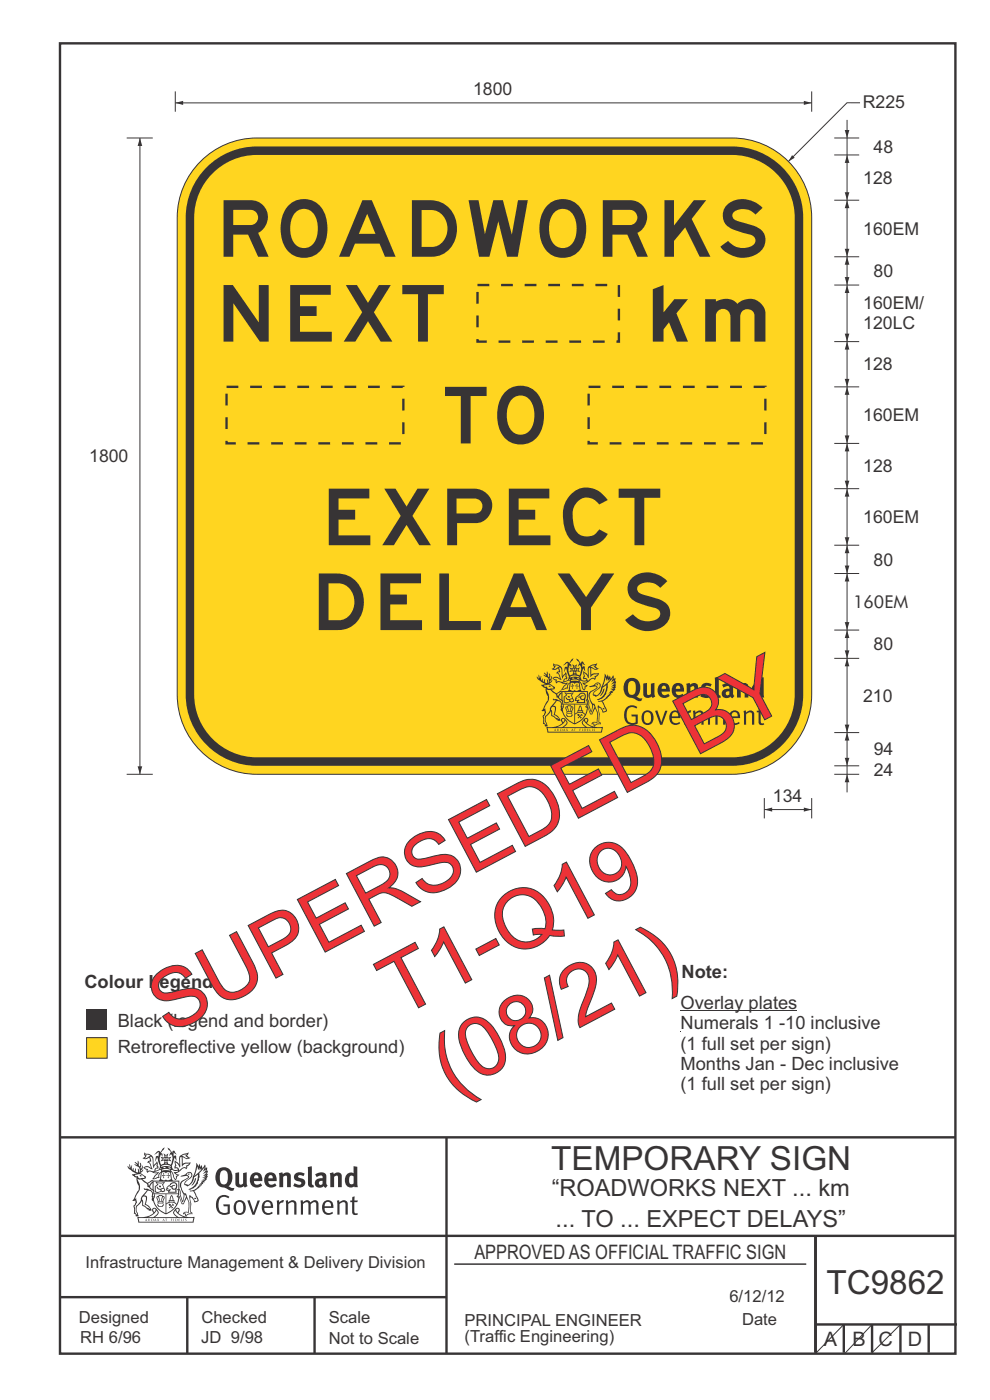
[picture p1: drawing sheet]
<svg xmlns="http://www.w3.org/2000/svg" width="210mm" height="297mm" viewBox="0 0 210 297" stroke-linecap="round" stroke-linejoin="round" font-family="sans-serif">
<g fill="none" stroke="#373435" stroke-width=".51">
<path d="M12.7 9.2h190v278h-190zM12.7 241.3h190M94.7 241.4v45.8M12.7 275.2h82M12.7 262.2h190.1M39.7 275.2v12M66.7 275.2v12M173 262.2v24.8M173 281h30M179 281v6M185 281v6M191 281v6"/>
<path d="M197 281v6"/>
</g>
<path d="M96.4 268.2h74.6" fill="none" stroke="#373435" stroke-width=".21"/>
<g fill="#373435">
<path d="M47 248.5a2.55 2.55 0 0 0 0 2.7l.3 .1a.81 .81 0 0 0 1-.9v-.6a1.04 1.04 0 0 0-1.1-1.5zM46.3 248.1a1.82 1.82 0 0 1 2.1-.2 1.82 1.82 0 0 1 .9 1.9 2.29 2.29 0 0 1-.8 1.9l.7 .3h.5l-.2 .6a2.87 2.87 0 0 1-2-.7 2.12 2.12 0 0 1-1.6-3.1z" fill-rule="evenodd"/>
<path d="M49.9 248.9l.8-.2v2a.46 .46 0 0 0 .3 .6 .46 .46 0 0 0 .6-.3v-2.1l.7-.2v2.4l.2 .5-.5 .4-.3-.3a1.02 1.02 0 0 1-1.2 .2 1.02 1.02 0 0 1-.6-1.1z" fill-rule="evenodd"/>
<path d="M54 249.5l-.1 .5h.9a.49 .49 0 0 0-.2-.6 .49 .49 0 0 0-.6 .1zM53.4 249.1a1.34 1.34 0 0 1 1.6-.2 1.34 1.34 0 0 1 .7 1.5v.2h-1.8a.77 .77 0 0 0 .5 .8 .77 .77 0 0 0 .9-.4l.3 .5a1.59 1.59 0 0 1-2 .2 1.59 1.59 0 0 1-.5-2z" fill-rule="evenodd"/>
<path d="M57.1 249.5l-.2 .5h1a.49 .49 0 0 0-.2-.6 .49 .49 0 0 0-.6 .1zM56.4 249.1a1.34 1.34 0 0 1 1.6-.2 1.34 1.34 0 0 1 .7 1.5v.2h-1.8a.77 .77 0 0 0 .5 .8 .77 .77 0 0 0 .9-.4l.4 .5a1.59 1.59 0 0 1-2.1 .2 1.59 1.59 0 0 1-.5-2z" fill-rule="evenodd"/>
<path d="M59.2 248.9l.7-.2 .1 .4a.95 .95 0 0 1 1-.3 .95 .95 0 0 1 .7 .8v2.3h-.8v-2.3a.46 .46 0 0 0-.8 .1v2.2h-.8z" fill-rule="evenodd"/>
<path d="M62.6 249.1a1.75 1.75 0 0 1 2-.1l-.2 .5-.6-.2a.43 .43 0 0 0-.6 .3l.4 .3a1.04 1.04 0 0 1 1.2 1.1 1.04 1.04 0 0 1-1.4 1l-1.2-.4 .3-.6 1 .4 .4-.4a.88 .88 0 0 0-1-.5l-.4-.2-.1-.4z" fill-rule="evenodd"/>
<path d="M65.3 247.6l.8-.2 .1 3.8 .3 .2 .1 .5a.88 .88 0 0 1-1-.1 .88 .88 0 0 1-.3-1z" fill-rule="evenodd"/>
<path d="M67.8 250.6a.43 .43 0 0 0-.1 .7 .43 .43 0 0 0 .7-.1v-.7zM66.8 249.2a1.7 1.7 0 0 1 2.4 .1v1.8l.3 .4-.4 .5-.5-.3a1.03 1.03 0 0 1-1.7-.2 1.03 1.03 0 0 1 .8-1.5h.7v-.4a.8 .8 0 0 0-1.2 .1z" fill-rule="evenodd"/>
<path d="M70 248.9l.7-.2 .1 .4a.95 .95 0 0 1 1-.3 .95 .95 0 0 1 .7 .8v2.3h-.8v-2.3a.46 .46 0 0 0-.8 .1v2.2h-.8z" fill-rule="evenodd"/>
<path d="M74.3 249.5a1.48 1.48 0 0 0 0 1.7h.5l.2-.1v-1.5l-.3-.2zM75 247.4l.8 .1 .1 4.4h-.7l-.1-.2a1.26 1.26 0 0 1-1.4 0 1.26 1.26 0 0 1-.5-1.3 1.29 1.29 0 0 1 .4-1.3 1.29 1.29 0 0 1 1.4-.2z" fill-rule="evenodd"/>
<path d="M46.4 253.9a1.72 1.72 0 0 1 2.3 0l-.3 .3a1.24 1.24 0 0 0-1.4-.2 1.24 1.24 0 0 0-.6 1.4 1.49 1.49 0 0 0 1.2 2l.7-.2v-1.3h-.8l-.1-.4h1.4v1.9a1.93 1.93 0 0 1-2.3 0 1.93 1.93 0 0 1-.7-2.2l.2-.7z" fill-rule="evenodd"/>
<path d="M50.4 255.1a1.65 1.65 0 0 0 .2 2.2 .99 .99 0 0 0 1-1.4 .78 .78 0 0 0-.4-.8 .78 .78 0 0 0-.8 0zM50 254.9a1.33 1.33 0 0 1 1.6-.1 1.33 1.33 0 0 1 .5 1.4 1.31 1.31 0 0 1-1.3 1.6 1.31 1.31 0 0 1-1.2-1.6v-.6z" fill-rule="evenodd"/>
<path d="M52.5 254.7l.5-.1 .8 2.6 .8-2.5h.5l-1.1 3h-.5z" fill-rule="evenodd"/>
<path d="M56.3 255.2l-.2 .7h1.3a.7 .7 0 0 0-.3-.8 .7 .7 0 0 0-.8 .1zM55.9 255a1.22 1.22 0 0 1 1.5-.2 1.22 1.22 0 0 1 .5 1.5h-1.8a.93 .93 0 0 0 .5 1 .93 .93 0 0 0 1.1-.2l.2 .3a1.43 1.43 0 0 1-1.8 .1 1.43 1.43 0 0 1-.6-1.7z" fill-rule="evenodd"/>
<path d="M58.7 254.7l.4-.1 .1 .5 .4-.4 .6-.1-.1 .6a.66 .66 0 0 0-.9 .6v1.9h-.4z" fill-rule="evenodd"/>
<path d="M60.6 254.8l.4-.2 .1 .5a.94 .94 0 0 1 1-.5 .94 .94 0 0 1 .8 .8v2.3h-.5l-.1-2.5a.81 .81 0 0 0-1.2 .3v2.2h-.4z" fill-rule="evenodd"/>
<path d="M63.7 254.7l.5-.1 .1 .5 .4-.3a.78 .78 0 0 1 1.2 .3 .9 .9 0 0 1 .9-.5 .9 .9 0 0 1 .8 .8v2.3h-.5l-.1-2.5a.67 .67 0 0 0-1.1 .3v2.2h-.5v-2.4l-.4-.2-.7 .4v2.2h-.5z" fill-rule="evenodd"/>
<path d="M69.1 255.2l-.2 .7h1.3a.7 .7 0 0 0-.3-.8 .7 .7 0 0 0-.8 .1zM68.7 255a1.22 1.22 0 0 1 1.5-.2 1.22 1.22 0 0 1 .5 1.5h-1.8a.93 .93 0 0 0 .4 1 .93 .93 0 0 0 1.2-.2l.2 .3a1.44 1.44 0 0 1-1.8 .1 1.44 1.44 0 0 1-.6-1.7z" fill-rule="evenodd"/>
<path d="M71.5 254.8l.4-.2 .1 .5a.94 .94 0 0 1 1-.5 .94 .94 0 0 1 .8 .8v2.3h-.5l-.1-2.5a.81 .81 0 0 0-1.2 .3v2.2h-.4z" fill-rule="evenodd"/>
<path d="M74.7 253.9l.5-.1v.9h.7l-.1 .4h-.6v2.1l.1 .2h.5l.1 .3a.75 .75 0 0 1-1.2-.6v-2h-.4v-.4h.4z" fill-rule="evenodd"/>
<path d="M30.8 244.9l1.1 .3-.9 .5h-.4l.6-.5zM31.8 245.5l.2-.1a2.44 2.44 0 0 1 .5 1.9l.1 .5 .6-1-.1 .6 .3 .3a.57 .57 0 0 0-.6 .8l-1-.2-.5 .2 .2-.5-.8-.3 .7-.1 .9 .5 .1-.1-.6-1.3-.2-.1 .5-.1zM30.7 244.4l-.1 .5 .2 .4-.6 .4a1.04 1.04 0 0 0 1.4-.1l.2 .6-.3 .1-.2 .4a.94 .94 0 0 1 .8 1.1l-.2-.1a1.16 1.16 0 0 0-1.5-.1l.3 .4 .4 .2 .1 .5 .2 .1 .1-.2a.94 .94 0 0 1 1.1 .3h.8l-1.2 1.2a1.13 1.13 0 0 0 1.2-.2l.4-.1v-.4l.4-.7a.83 .83 0 0 0-.6 1h-.3l-.7 .3 1.1-1.4-.5 .2-.5-.1 1.3-.5-.1-.2-.9 .4v-.3l.2-.2 .3 .1 .1-.3-.2-.4 .1-.6-.2-.3-.7 .9v-.7a1.42 1.42 0 0 0-1.6-1.8z" fill-rule="evenodd"/>
<path d="M38.5 245.3l.5-.3 .7-.1-.6 .3 .8 .5h-.3zM38.3 245.5h.2l.1 2a1.69 1.69 0 0 1 1.6-.7l-.8 .5 .1 .5a1.1 1.1 0 0 0-1.5 .6l-.1-.5-.2-.2h-.5l.3-.4-.3-.7a1.42 1.42 0 0 1 .9 1.1l.2-.1zM37.1 246.2l.1 1-.2 .3 .1 .5 .5-.1 .2 .2a.96 .96 0 0 1-1.2-.1l-.1 .1a1.06 1.06 0 0 0 1.3 .2v.1a.72 .72 0 0 1-.9 .2l.2 .5 .6 .2-.4 .2-.1 .7-.2-.4-.4-1.1-.4-.4 .4 .9a1.54 1.54 0 0 0 .7 1.2l.2-.3a.58 .58 0 0 1 .4-.7l.2-.2h-.3l-.5-.3 .9-.5a.93 .93 0 0 1 1.2-.5v.2l.2-.2 .1-.5a.99 .99 0 0 0 .7-.8l-1.3 .1-.3 .2-.1-1.4 .9 .4 .9-.3h-.4l-.5-.4 .4-.7-.6 .2a1.46 1.46 0 0 0-1.4 2.1l.1 .4-.3-.4z" fill-rule="evenodd"/>
<path d="M35.6 248.9l.2 .1-.1 .3 .4 .1-.4 .1v.5l-.1-.6h-.3l.3-.1z" fill-rule="evenodd"/>
<path d="M34.6 248.9l.2 .1v.3l.3 .1h-.3l-.1 .6v-.5l-.4-.1 .4-.1z" fill-rule="evenodd"/>
<path d="M34.3 248.8a.57 .57 0 0 1 .9 .2 .57 .57 0 0 1 .9-.2l.2 1.4h-.2a.57 .57 0 0 1-.9 0 .69 .69 0 0 1-1.1 0zM34.2 248.1l-.3 2.1-.1 .4h2.9l-.2-.4-.3-2.1h-.2v.3l-.8-.2-.8 .2v-.3z" fill-rule="evenodd"/>
<path d="M34.2 252.4a.3 .3 0 0 0 .6 0 .3 .3 0 0 0-.6 0zM33.3 251l.3 .3-.3 .3a.79 .79 0 0 0 0 1.3l.8-.2-.1-.3a.55 .55 0 0 1-.7-.6h.1l.2 .3 .3 .1 .8-.2-.4-.7 .4-.3-.7 .1zM33 250.7l1.1 .2 .9-.2-.4 .7 .4 1.1a.56 .56 0 0 1-.8 .3l-.2 .1a.73 .73 0 0 1-.9 .1 .73 .73 0 0 1-.3-.9v-.4l.6-.4z" fill-rule="evenodd"/>
<path d="M35.6 251.9l.7-.5a.58 .58 0 0 1 1-.1 .58 .58 0 0 1-.4 .9l-.3-.3a.43 .43 0 0 1 .6-.3v-.1a.57 .57 0 0 0-.8 .2l-.2-.1-.3 .1 .5 .2a.55 .55 0 0 0 .8 .4v.5h-1.3l.4-.3-.2-.2-.6 .1 .2-.2-.2-.1zM35.4 251.8l-.1 .2a.39 .39 0 0 0 .2 .6h.3l-.2 .4h1.9l-.1-.7a.86 .86 0 0 0-.1-1.4 .86 .86 0 0 0-1.3 .4z" fill-rule="evenodd"/>
<path d="M36 254.8h.8v.2h-.8zM36.4 253.8l.2 .8h-.4zM36.4 253.5l-.3 .5-.1 .6h-.2v.4l-.7 .4 .2 .2a1.48 1.48 0 0 1 2.1 .1l.2-.1-.6-.5v-.5h-.2l-.1-.6z" fill-rule="evenodd"/>
<path d="M35.8 255.4l.4 .1 .1 .3 .3-.2-.2-.2a.38 .38 0 0 1 .5 .5l-.2-.2-.3 .3 .4 .2-.4 .2-.1-.4-.4 .4-.1-.2 .4-.3-.1-.1-.2 .1z" fill-rule="evenodd"/>
<path d="M34.5 254h.2v.2l-.2 .6h-.2zM33.6 255.3h.9v.2a.55 .55 0 0 1-.8 .4v-.2l-.2-.1zM33.4 254h.2l.2 .8h-.2zM33.6 255h.8l.1 .1-.8 .1zM33.8 253.7h.5l-.2 1.1h-.1zM33.3 253.8l-.1 .3 .3 1.1a.48 .48 0 0 0-.1 .6 .48 .48 0 0 0 .5 .3l.5-.1a.49 .49 0 0 0 .2-.8l.3-1.1-.1-.3a1.42 1.42 0 0 0-1.5 0z" fill-rule="evenodd"/>
<path d="M33.7 251.5l.4 .1 .1 .3h-.3z" fill-rule="evenodd"/>
<path d="M41.3 250.1l.3-.2-.2 .9-.6 .7h-.2l.5-.7z" fill-rule="evenodd"/>
<path d="M39.7 249l.3-.2 .5 .2a.88 .88 0 0 1-.6 1.1 1.22 1.22 0 0 0-.8 1.3l.5 .2a.72 .72 0 0 0 .9-.4l.5-.8 .2-.6 .8-.6v.3a2.85 2.85 0 0 1-2 2.8l.1 .1a2.13 2.13 0 0 0 1.9-1.5v-.2a2.01 2.01 0 0 0 .3-1.8l1.1-1.3-.4 1 .7-.5-.7 1 .8-.4-.8 .8 .7-.1-.9 .5 .8-.1-.8 .4h.8l-.9 .3 .3 .2h-.4l.2 .3h-.3l.1 .3h-.4l.2 .3h-.2a2.16 2.16 0 0 1-2 1l.1 .2h.4a.76 .76 0 0 1 .7 .7l.5 1.2-.6 .2a1.45 1.45 0 0 0-1.1-1.3l.2 1.8-.1 1.8 .4 .3a1.07 1.07 0 0 0-1.2 .4v-.3l-.5-.2a.87 .87 0 0 1 1.1-.1v-.7a4.4 4.4 0 0 0-.6-3.1v-.3h-.3a2.16 2.16 0 0 1-.7-2.2l.3-.3 1.2-.8a.55 .55 0 0 0-.4-.8zM37.8 252.4a.76 .76 0 0 1 .3 1.1l.6 1.6 .4-1.7 .2 .1a.61 .61 0 0 1-.1 .9l-.3 .9h-.2l-.7-1.6-.3 .1a1.18 1.18 0 0 0 .1-1.4zM41.8 247.5l.2 .8 .3-.6v.6l.4-.5a1.9 1.9 0 0 1-1.1 1.4l-.4 .3zM38.3 249.6l1.3-.1 .2 .1v.3l-.5 .3a1.26 1.26 0 0 0-.9 1.9l.2 .6a1.84 1.84 0 0 1 .1 2.1l-.4-1.3a.96 .96 0 0 0-.4-1.3l-.4 .3a.78 .78 0 0 1 0 1.2l.1 .3h.4l.4 1.1a.38 .38 0 0 0 .2 .4 .38 .38 0 0 0 .4-.1l.6-1.2a2.94 2.94 0 0 1 .4 2.5l-.1 .5-.8-.1-.3 .4v.2l.4-.1 .1 .4 .2 .1a1.02 1.02 0 0 1 1.3-.5v-.4l-.3-.1 .1-1.8-.3-1.3 .1 .1a1.14 1.14 0 0 1 .8 .9 .63 .63 0 0 0 .8-.2 .63 .63 0 0 0-.1-.9l-.7-1.2 .9-.6 .2-.3 .3-.1-.1-.2h.4l-.1-.3h.3l-.1-.3 .5-.1-.2-.2 .6-.4v-.2h-.2l.4-.5-.3 .1 .3-.6-.4 .1 .4-.5v-.3l-.3 .2 .2-.6-.1-.3-.4 .3v-.8l-.6 .8-.2-.7-.2 .4-.3-.7-.1 .6-.5-.8-.1 1.4-.6 1.9a1.81 1.81 0 0 1-1 1.4l-.6-.2a1.75 1.75 0 0 1 1.1-1.2 .75 .75 0 0 0 .1-1.3 .75 .75 0 0 0-1.1 .5z" fill-rule="evenodd"/>
<path d="M41.2 254.1h.3l.2 .3h-.4z" fill-rule="evenodd"/>
<path d="M29.4 258.4h11.6l-.1 .8h-11.4zM31.4 258.2l.4-.1a2.48 2.48 0 0 0 1.4-1.3l.3 .5-.5 .6-.5 .3zM32.5 256.6l.3-.2 .2 .2-.3 .6zM37.2 256.8a2.65 2.65 0 0 0 1.8 1.4h-1.1l-.5-.3-.5-.6zM37.4 256.6l.2-.2 .3 .2-.3 .6zM29.2 258.2l.1 1.2h11.8l.2-1.1-.2-.1a4.1 4.1 0 0 1-3.3-.9l.3-.4-.1-.5a1.06 1.06 0 0 0-1.3 .9l.2 .4 .6 .5h-4.7l.3-.1a.84 .84 0 0 0 .6-.7 .84 .84 0 0 0-.5-.9l-.3-.2-.5 .1-.1 .5 .3 .4a4.2 4.2 0 0 1-3.4 .9z" fill-rule="evenodd"/>
<path d="M31 258.7l.1 .2h-.2zM31 258.6l-.3 .5 .4-.1 .2 .1z" fill-rule="evenodd"/>
<path d="M31.4 258.6h.2v.4a.25 .25 0 0 0 .2-.1 .25 .25 0 0 0-.1-.3h.1a.29 .29 0 0 1 0 .4 .29 .29 0 0 1-.4 0 .29 .29 0 0 1 0-.4z" fill-rule="evenodd"/>
<path d="M32.2 258.6a.22 .22 0 0 1 .3 .2 .22 .22 0 0 1-.3 .2zM32 258.6l.1 .5a.33 .33 0 0 0 .4-.1 .33 .33 0 0 0 0-.4 .33 .33 0 0 0-.5 0z" fill-rule="evenodd"/>
<path d="M32.9 258.7l.1 .2h-.2zM32.9 258.6l-.2 .5 .3-.1 .2 .1z" fill-rule="evenodd"/>
<path d="M33.3 258.6h.2l.1 .2 .2-.2-.2 .2 .2 .3-.3-.2v.2h-.2l.2-.3z" fill-rule="evenodd"/>
<path d="M34.7 258.7l.1 .2h-.2zM34.7 258.6l-.3 .5 .4-.1 .2 .1z" fill-rule="evenodd"/>
<path d="M35 258.6h.5h-.2v.5h-.2l.1-.5z" fill-rule="evenodd"/>
<path d="M36.2 258.6h.3h-.1v.2h.1h-.1v.3h-.2z" fill-rule="evenodd"/>
<path d="M36.7 258.6h.2v.5h-.2z" fill-rule="evenodd"/>
<path d="M37.3 258.6a.22 .22 0 0 1 .3 .2 .22 .22 0 0 1-.3 .2zM37.1 258.6v.5a.33 .33 0 0 0 .5-.1 .33 .33 0 0 0 0-.4 .33 .33 0 0 0-.5 0z" fill-rule="evenodd"/>
<path d="M37.8 258.6h.4h-.2v.2h.1h-.1v.2l.2 .1h-.4z" fill-rule="evenodd"/>
<path d="M38.4 258.6h.2l-.1 .4 .2 .1h-.3z" fill-rule="evenodd"/>
<path d="M38.9 258.6h.2v.5h-.2z" fill-rule="evenodd"/>
<path d="M39.3 258.6h.2l-.1 .1 .2 .2-.2 .2h-.1v-.2l.2 .1z" fill-rule="evenodd"/>
<path d="M34.2 247.4a1.51 1.51 0 0 1 2.1 .2 2.67 2.67 0 0 0-2.1 0zM35.7 247.6l.5 .2v.2l-.4-.1zM34.6 247.7l.5-.1 .1 .2h-.4zM34.1 247.9l.2 .1-.3 .1zM35 246.9l.2-.2 .3 .2zM34.9 245.7h.2v.3h-.2zM35 245.1l.2 .2 .2-.2-.1 .4h-.2zM35.1 246.3h.2l.1 .4-.2-.2-.2 .2zM35.3 245.7h.2v.3h-.2zM34.4 245.7l.3 .1 .1 .2-.4 .1 .2-.2zM35.7 245.8l.3-.1-.2 .2 .2 .2-.4-.1zM32.7 244.9l1-.5-.1 1-.2-.2-.3 .2-.3 1.1 .5-1 .3 .9a1.84 1.84 0 0 1 .2 1.7l.4 .1a2.48 2.48 0 0 1 2.2 .1l.2-.3-.2-.7 .7-1.7 .4 .6-.2-1-.2-.1-.2 .3v-.9l.6 .4-.6-.8-.3 .1-.1 .4-.5-.8-.5-.3 .2 .4 .6 .6-.5 .7 .5-.3a2.06 2.06 0 0 1-.1 2.2l-.5-.2-.2-.6 .2-.1 .7 .2-.4-.5 .4-.5-.7 .2-.2-.2 .2-.7-.5 .4-.5-.4 .2 .7-.2 .2-.7-.2 .4 .5-.4 .5 .8-.2 .1 .1-.2 .6-.5 .2a2.02 2.02 0 0 1 0-2.2l.3 .5-.1-.6-.3-.1 .8-1.3-.4 .4-.5 .7-.2-.3a.8 .8 0 0 0-.8 .5z" fill-rule="evenodd"/>
<path d="M29.2 250.1l.3 .2a.61 .61 0 0 1 .8 .3l.3 .2a.8 .8 0 0 1 .6 1l.4 .1 .6 .5a1 1 0 0 1 .4 1.1l-.1 .7v-.5h-.1a.96 .96 0 0 0-.8-1.3l-.2-.2h-.7l-.1-.1-.1 .1 .1 .3h.6l-1.2 1.4-.2 .9-.4 .6a1.33 1.33 0 0 0-.5 1.8l.2 .5a1.26 1.26 0 0 1-.5-1.4l-.1-.4a1.56 1.56 0 0 0 .4-1.7l-.3 .2 .2-.5a3.2 3.2 0 0 0 .7-3zM30.4 253.9h.4a2.06 2.06 0 0 1-.1 1.6l.7 .5 .4 .4-.6-.1-.8-.6-.1-.9a.51 .51 0 0 1 .1-.9zM28.6 249.3a1.52 1.52 0 0 1 2.1 .6l-1.1 .1-.2-.1-.1-.4-.5 .1zM27.5 247v.8l-.3-.4-.1 .1a3.1 3.1 0 0 0 1.9 1.5l-1 .1 .5 .6 .5 .1 .1 1.1a1.84 1.84 0 0 1-.3 2.5l-.4 .9-.3 .4 .2 .1 .4-.1 .1 .4-.2 .5-.3 .2 .1 1.8 .2-.1 .3 .6h.1l.5-.1-.2-.5a1.3 1.3 0 0 1-.1-1.7l.9-1 .2 1.1 .5 .2 .5 .5 .1-.1 .2 .4 .5-.1a1.85 1.85 0 0 0-1.2-1.4l.1-.2a1.39 1.39 0 0 0 0-1.5l-.5-.1 .5-.5a.66 .66 0 0 1 .9-.4 .66 .66 0 0 1 .3 .9l-.1 .4 .2-.1v.2l-.1 .3 .2 .5 .1-.3a2.24 2.24 0 0 0 .1-2.2 .73 .73 0 0 1-.7-.7 .73 .73 0 0 1 .6-.7v-.2a.94 .94 0 0 0-.9 .8 .48 .48 0 0 1-.1-.5 .48 .48 0 0 1 .5-.3l.5-.3a.51 .51 0 0 0-.8 .2l-.4 .3-1.1-.8 .6-.1 .2-.5-1.2-.7 .5-.4v-.4l-.4 .4v-.2a.69 .69 0 0 0 .2-1v.5l-.2 .2v-1.1l-.3-.2 .1 .6-.1 .2-.4-1.2v.6l-.6-.3 .5 .6-.6-.2 .3 .3a1 1 0 0 1 .7 1.5l-.2-.8v.8l-.5-.2v-.7l-.2 .6-.2-.1-.1-.6-.2 .4-.2-.2 .1-.7-.2 .5z" fill-rule="evenodd"/>
<path d="M29.6 249.5l.2-.2 .3 .3z" fill-rule="evenodd"/>
<path d="M32.4 250.5h5.6v2l-.2-.1v-1.7h-5.2v2.5h5.2v-.8l.1 .2-.1 1.1v-.3h-2.5v4a4.1 4.1 0 0 0 2.6-3.6l.1-.1a4 4 0 0 1-2.8 3.9 4.2 4.2 0 0 1-2.8-4.7l.1 1.3 .1-.2a3.8 3.8 0 0 0 2.5 3.4v-4h-2.5l-.2-.9z" fill-rule="evenodd"/>
<circle cx="40" cy="249.1" r=".17"/>
</g>
<path d="M18.4 220.1h4.3v4.4h-4.3z" fill-rule="evenodd" fill="#ffd520" stroke="#373435" stroke-width=".21"/>
<path d="M18.4 214.2h4.3v4.4h-4.3z" fill-rule="evenodd" fill="#373435"/>
<path d="M144.4 214.5h24.8" fill="none" stroke="#373435" stroke-width=".21"/>
<path d="M144.4 218.7v.2z" fill-rule="evenodd" fill="#373435"/>
<path d="M179.7 155.4v7.1" fill="none" stroke="#373435" stroke-width=".21"/>
<g fill="#373435">
<path d="M179.7 155.4l.5 1.7h-1z"/>
<path d="M179.2 160.8h1l-.5 1.7z"/>
</g>
<path d="M179.7 164.3v3.8" fill="none" stroke="#373435" stroke-width=".21"/>
<path d="M179.7 164.3l.5 1.7h-1z" fill="#373435"/>
<path d="M179.7 25.4v3.9" fill="none" stroke="#373435" stroke-width=".21"/>
<path d="M179.2 27.6h1l-.5 1.7z" fill="#373435"/>
<path d="M179.7 29.3v3.6M179.7 115.7v6M179.7 162.5v1.8" fill="none" stroke="#373435" stroke-width=".21"/>
<g fill="#373435">
<path d="M179.7 115.7l.5 1.7h-1z"/>
<path d="M179.2 120h1l-.5 1.7z"/>
</g>
<path d="M179.7 133.7v6" fill="none" stroke="#373435" stroke-width=".21"/>
<g fill="#373435">
<path d="M179.7 133.7l.5 1.7h-1z"/>
<path d="M179.2 138h1l-.5 1.7z"/>
</g>
<path d="M179.7 139.7v15.7" fill="none" stroke="#373435" stroke-width=".21"/>
<g fill="#373435">
<path d="M179.7 139.7l.5 1.7h-1z"/>
<path d="M179.2 153.7h1l-.5 1.7z"/>
</g>
<path d="M179.7 121.7v12" fill="none" stroke="#373435" stroke-width=".21"/>
<g fill="#373435">
<path d="M179.7 121.7l.5 1.7h-1z"/>
<path d="M179.2 132h1l-.5 1.7z"/>
</g>
<path d="M179.7 103.7v12" fill="none" stroke="#373435" stroke-width=".21"/>
<g fill="#373435">
<path d="M179.7 103.7l.5 1.7h-1z"/>
<path d="M179.2 114h1l-.5 1.7z"/>
</g>
<path d="M179.7 82.1v12" fill="none" stroke="#373435" stroke-width=".21"/>
<g fill="#373435">
<path d="M179.7 82.1l.5 1.7h-1z"/>
<path d="M179.2 92.4h1l-.5 1.7z"/>
</g>
<path d="M179.7 42.5v12" fill="none" stroke="#373435" stroke-width=".21"/>
<g fill="#373435">
<path d="M179.7 42.5l.5 1.7h-1z"/>
<path d="M179.2 52.8h1l-.5 1.7z"/>
</g>
<path d="M179.7 60.5v12" fill="none" stroke="#373435" stroke-width=".21"/>
<g fill="#373435">
<path d="M179.7 60.5l.5 1.7h-1z"/>
<path d="M179.2 70.8h1l-.5 1.7z"/>
</g>
<path d="M179.7 94.1v9.6" fill="none" stroke="#373435" stroke-width=".21"/>
<g fill="#373435">
<path d="M179.7 94.1l.5 1.7h-1z"/>
<path d="M179.2 102h1l-.5 1.7z"/>
</g>
<path d="M179.7 32.9v9.6" fill="none" stroke="#373435" stroke-width=".21"/>
<g fill="#373435">
<path d="M179.7 32.9l.5 1.7h-1z"/>
<path d="M179.2 40.8h1l-.5 1.7z"/>
</g>
<path d="M179.7 72.5v9.6" fill="none" stroke="#373435" stroke-width=".21"/>
<g fill="#373435">
<path d="M179.7 72.5l.5 1.7h-1z"/>
<path d="M179.2 80.4h1l-.5 1.7z"/>
</g>
<path d="M179.7 54.5v6" fill="none" stroke="#373435" stroke-width=".21"/>
<g fill="#373435">
<path d="M179.7 54.5l.5 1.7h-1z"/>
<path d="M179.2 58.8h1l-.5 1.7z"/>
</g>
<g fill="none" stroke="#373435" stroke-width=".21">
<path d="M172.2 19.4v4.3M37.2 21.8h135M177 32.9h5.3M177 29.3h5.3M177 42.5h5.3M177 54.5h5.3M177 60.5h5.3M177 72.5h5.3M177 82.1h5.3M177 94.1h5.3M177 103.7h5.3M177 115.7h5.3"/>
<path d="M177 121.7h5.3M177 133.7h5.3M177 139.7h5.3M177 155.4h5.3M162.1 169.3v4.3M172.2 169.3v4.3M177 162.5h5.3M177 164.3h5.3"/>
</g>
<g fill="#373435">
<path d="M37.2 21.8l1.7-.4v.9z"/>
<path d="M170.5 21.4l1.7 .4-1.7 .5z"/>
</g>
<path d="M162.1 171.8h10.1" fill="none" stroke="#373435" stroke-width=".21"/>
<g fill="#373435">
<path d="M162.1 171.8l1.7-.5v.9z"/>
<path d="M170.5 171.3l1.7 .5-1.7 .4z"/>
</g>
<path d="M37.2 19.4v4.3M182.4 21.8h-2.7l-12.5 12.5" fill="none" stroke="#373435" stroke-width=".21"/>
<path d="M168 32.9l.6 .6-1.4 .8z" fill="#373435"/>
<path d="M26.9 29.3h5.5M29.7 29.3v135M26.9 164.3h5.5" fill="none" stroke="#373435" stroke-width=".21"/>
<g fill="#373435">
<path d="M29.7 29.3l.5 1.7h-1z"/>
<path d="M29.2 162.6h1l-.5 1.7z"/>
</g>
<path d="M43.1 33.7a16.8 16.8 0 0 1 11.4-4.4h100.8a16.9 16.9 0 0 1 16.9 16.9v101.2a16.9 16.9 0 0 1-16.9 16.9h-100.8a16.9 16.9 0 0 1-16.9-16.9v-101.2a16.8 16.8 0 0 1 5.5-12.5z" fill-rule="evenodd" fill="#ffd520" stroke="#373435" stroke-width=".21"/>
<path d="M43.8 35.5a15 15 0 0 1 10.7-4.4h100.8a15.1 15.1 0 0 1 15.1 15.1v101.2a15.1 15.1 0 0 1-15.1 15.1h-100.8a15.1 15.1 0 0 1-15.1-15.1v-101.2a15 15 0 0 1 4.4-10.7z" fill-rule="evenodd" fill="#373435"/>
<path d="M44.6 37.3a13.3 13.3 0 0 1 9.9-4.4h100.8a13.3 13.3 0 0 1 13.3 13.3v101.2a13.3 13.3 0 0 1-13.3 13.3h-100.8a13.3 13.3 0 0 1-13.3-13.3v-101.2a13.2 13.2 0 0 1 3.4-8.9z" fill-rule="evenodd" fill="#ffd520"/>
<g fill="#373435">
<path d="M99.4 42.5h2.1l1.4 7.2 1.7-7.2h2.1l1.9 7.3 1.3-7.3h2.1l-2.2 12h-2.2l-1.9-7.5-1.9 7.5h-2.2z"/>
<path d="M141 42.5h2v5.4l4.2-5.4h2.6l-3.1 3.9 4 8.1h-2.3l-3.1-6.3-2.3 2.9v3.4h-2z"/>
<path d="M154.3 43.4a5.5 5.5 0 0 1 7.5 .7l-1.5 1.4a3.4 3.4 0 0 0-4.7-.4 1.27 1.27 0 0 0 1.2 1.9l2.4 .7a3.3 3.3 0 0 1 3 4.3 5.3 5.3 0 0 1-6.8 2.3l-1.6-.9-1-1.1 1.7-1.2a3.9 3.9 0 0 0 5.6 .5 1.32 1.32 0 0 0-1.3-1.9l-2.4-.7a3.3 3.3 0 0 1-2.7-4.8z"/>
<path d="M69.7 103.7h8.6v2.1h-6.5v2.4h3.5v2h-3.5v3.4h6.8v2.1h-8.9z"/>
<path d="M81.5 103.7h2.4l2.3 3.8 2.4-3.8h2.5l-3.6 5.7 3.9 6.3h-2.5l-2.7-4.3-2.6 4.3h-2.5l3.9-6.3z"/>
<path d="M107.9 103.7h8.6v2.1h-6.5v2.4h3.5v2h-3.5v3.4h6.8v2.1h-8.9z"/>
<path d="M121.3 104.7a4.8 4.8 0 0 1 7.2 .9l.4 .5-1.8 .9a3 3 0 0 0-3.3-1.4 3 3 0 0 0-2.3 2.8 6.8 6.8 0 0 0 1.1 4.7 2.96 2.96 0 0 0 4.5-.8l1.8 1a5 5 0 0 1-5.3 2.5 5 5 0 0 1-4-4.4 6.6 6.6 0 0 1 1.7-6.7z"/>
<path d="M131.2 103.7h8.9v1.9h-3.4v10.1h-2.1v-10.1h-3.4z"/>
<path d="M80.7 121.7h8.6v2.1h-6.5v2.4h3.5v2h-3.5v3.4h6.7v2.1h-8.8z"/>
<path d="M93.2 121.7h2v10.1h6.8v1.9h-8.8z"/>
<path d="M118.3 121.7h2.5l3.5 5 3.5-5h2.5l-4.9 7.2v4.8h-2.1v-4.8z"/>
<path d="M134.1 122.6a5.5 5.5 0 0 1 7.5 .7l-1.5 1.4a3.4 3.4 0 0 0-4.7-.4 1.27 1.27 0 0 0 1.2 1.9l2.4 .7a3.3 3.3 0 0 1 3 4.3 5.3 5.3 0 0 1-6.8 2.3l-1.6-.9-1-1.1 1.7-1.2a3.9 3.9 0 0 0 5.6 .5 1.32 1.32 0 0 0-1.3-1.9l-2.4-.7a3.3 3.3 0 0 1-2.7-4.8z"/>
<path d="M47.4 60.5h2l5.5 7.9v-7.9h2.1v12h-1.9l-5.6-8.2v8.2h-2.1z"/>
<path d="M61.6 60.5h8.6v2.1h-6.6v2.4h3.6v2h-3.6v3.4h6.8v2.1h-8.8z"/>
<path d="M73.3 60.5h2.4l2.4 3.8 2.3-3.8h2.5l-3.6 5.7 3.9 6.3h-2.4l-2.7-4.3-2.7 4.3h-2.5l3.9-6.3z"/>
<path d="M85.3 60.5h8.9v1.9h-3.4v10.1h-2.1v-10.1h-3.4z"/>
<path d="M94.4 82.1h8.8v1.9h-3.4v10.1h-2.1v-10.1h-3.3z"/>
<path d="M138.5 61.4l2.3-.9v5.8l2.2-2.8h2.9l-2.4 3 2.4 6h-2.3l-1.7-4.1-1.1 1.5v2.6h-2.3z"/>
<path d="M149.6 63.5h2.3v.5l.2-.1a3.6 3.6 0 0 1 4.3 .6 3.4 3.4 0 0 1 3.6-1 3.4 3.4 0 0 1 2.4 2.9v6.1h-2.4v-5.5a1.52 1.52 0 0 0-1.6-1.4 1.52 1.52 0 0 0-1.4 1.6v5.3h-2.1v-5.3a1.55 1.55 0 0 0-1.4-1.7 1.55 1.55 0 0 0-1.6 1.5v5.5h-2.3z"/>
<path d="M47.4 42.5v12h2.1v-4.7h3.1l2.2 4.7h2.2l-2.2-5.1a3.6 3.6 0 0 0 2-4.1 3.6 3.6 0 0 0-3.6-2.8zM49.5 44.5h3.7a1.61 1.61 0 0 1 1.6 1.6 1.61 1.61 0 0 1-1.6 1.6h-3.7z"/>
<path d="M62.7 45.1a2.7 2.7 0 0 1 2.8-.6 2.7 2.7 0 0 1 1.7 2.3 5.4 5.4 0 0 1-1.2 5.4 2.74 2.74 0 0 1-4.3-2.1 5.8 5.8 0 0 1 1-5zM61.2 43.6a8 8 0 0 0 0 9.8 4.8 4.8 0 0 0 4.8 1.1 4.8 4.8 0 0 0 3.2-3.9 7.5 7.5 0 0 0-1.9-7.4 4.7 4.7 0 0 0-6.1 .4z"/>
<path d="M76.9 42.5l-5 12h2.2l1.2-2.8h5.2l1.2 2.8h2.2l-5-12zM77.9 45.4l1.7 4.2h-3.5z"/>
<path d="M87.4 42.5v12h4.1a5.8 5.8 0 0 0 5.3-7.3 5.6 5.6 0 0 0-5.6-4.7zM89.4 44.6a6.1 6.1 0 0 1 3.5 .3 4.2 4.2 0 0 1-.4 7.4l-3.1 .1z"/>
<path d="M117.6 45.1a2.7 2.7 0 0 1 2.8-.6 2.7 2.7 0 0 1 1.7 2.3 5.4 5.4 0 0 1-1.2 5.4 2.74 2.74 0 0 1-4.3-2.1 5.8 5.8 0 0 1 1-5zM116.1 43.6a8 8 0 0 0 0 9.8 4.8 4.8 0 0 0 4.8 1.1 4.8 4.8 0 0 0 3.2-3.9 7.5 7.5 0 0 0-1.9-7.4 4.7 4.7 0 0 0-6.1 .4z"/>
<path d="M127.9 42.5v12h2v-4.7h3.2l2.1 4.7h2.2l-2.2-5.1a3.6 3.6 0 0 0 2-4.1 3.6 3.6 0 0 0-3.6-2.8zM129.9 44.5h3.7a1.61 1.61 0 0 1 1.6 1.6 1.61 1.61 0 0 1-1.6 1.6h-3.7z"/>
<path d="M94.9 103.7v12h2.1v-4.7h4a3.7 3.7 0 0 0 3.4-3.8 3.7 3.7 0 0 0-3.7-3.5zM96.8 105.8h3.8a1.59 1.59 0 0 1 1.7 1.5 1.59 1.59 0 0 1-1.6 1.6h-3.9z"/>
<path d="M67.6 121.7v12h4.2a5.8 5.8 0 0 0 5.3-7.3 5.6 5.6 0 0 0-5.6-4.7zM69.7 123.8a6.1 6.1 0 0 1 3.4 .3 4.2 4.2 0 0 1-.3 7.4l-3.1 .1z"/>
<path d="M109 121.7l-5 12h2.2l1.2-2.8h5.2l1.2 2.8h2.2l-5-12zM110 124.6l1.8 4.2h-3.6z"/>
<path d="M108.6 84.7a2.7 2.7 0 0 1 2.8-.6 2.7 2.7 0 0 1 1.8 2.3 5.4 5.4 0 0 1-1.3 5.4 2.74 2.74 0 0 1-4.2-2.1 5.8 5.8 0 0 1 .9-5zM107.1 83.2a8 8 0 0 0 0 9.8 4.8 4.8 0 0 0 4.9 1.1 4.8 4.8 0 0 0 3.2-3.9 7.5 7.5 0 0 0-1.9-7.4 4.7 4.7 0 0 0-6.2 .4z"/>
</g>
<path d="M101.3 60.5h30v12h-30zM48.1 82.1h37.5v12h-37.5zM124.9 82.1h37.5v12h-37.5z" fill="none" stroke="#373435" stroke-width=".5" stroke-dasharray="2.5 2.5" stroke-linecap="butt"/>
<g fill="#373435">
<path d="M133.6 144.6a2.52 2.52 0 0 0 0 2.7l.3 .1a.8 .8 0 0 0 .9-.9l.1-.6a1.02 1.02 0 0 0-1.1-1.4zM132.9 144.3a1.8 1.8 0 0 1 2-.3 1.8 1.8 0 0 1 .9 1.9 2.27 2.27 0 0 1-.8 1.9l.7 .4h.6l-.3 .5a2.83 2.83 0 0 1-1.9-.6 2.1 2.1 0 0 1-1.7-3.1z" fill-rule="evenodd"/>
<path d="M136.5 145l.7-.1v1.9a.46 .46 0 0 0 .3 .7 .46 .46 0 0 0 .6-.3v-2.2l.7-.1v2.3l.2 .6-.5 .3-.3-.3a1.01 1.01 0 0 1-1.2 .2 1.01 1.01 0 0 1-.5-1z" fill-rule="evenodd"/>
<path d="M140.5 145.6l-.1 .5h.9a.48 .48 0 0 0-.2-.5 .48 .48 0 0 0-.6 0zM139.9 145.3a1.32 1.32 0 0 1 1.6-.2 1.32 1.32 0 0 1 .6 1.4v.2h-1.8a.76 .76 0 0 0 .6 .8 .76 .76 0 0 0 .9-.3l.3 .5a1.57 1.57 0 0 1-2.1 .1 1.57 1.57 0 0 1-.4-2z" fill-rule="evenodd"/>
<path d="M143.5 145.6l-.1 .5h.9a.48 .48 0 0 0-.2-.5 .48 .48 0 0 0-.6 0zM142.9 145.3a1.32 1.32 0 0 1 1.6-.2 1.32 1.32 0 0 1 .6 1.4v.2h-1.7a.76 .76 0 0 0 .5 .8 .76 .76 0 0 0 .9-.3l.3 .5a1.57 1.57 0 0 1-2.1 .1 1.57 1.57 0 0 1-.4-2z" fill-rule="evenodd"/>
<path d="M145.6 145.1l.7-.2 .1 .4a.94 .94 0 0 1 1-.4 .94 .94 0 0 1 .7 .9v2.2h-.8v-2.2a.45 .45 0 0 0-.8 0v2.2h-.8z" fill-rule="evenodd"/>
<path d="M148.9 145.3a1.73 1.73 0 0 1 2.1-.1l-.3 .5-.5-.2a.42 .42 0 0 0-.6 .3l.4 .3a1.03 1.03 0 0 1 1.1 1.1 1.03 1.03 0 0 1-1.3 .9l-1.2-.4 .3-.5 1 .3 .4-.3a.87 .87 0 0 0-1.1-.5l-.3-.3-.2-.3z" fill-rule="evenodd"/>
<path d="M151.6 143.8l.8-.2 .1 3.7 .3 .2 .1 .5a.87 .87 0 0 1-1-.1 .87 .87 0 0 1-.2-.9z" fill-rule="evenodd"/>
<path d="M154.1 146.8a.42 .42 0 0 0 0 .6 .42 .42 0 0 0 .6-.1v-.6zM153.2 145.3a1.68 1.68 0 0 1 2.3 .1v1.9l.3 .4-.4 .5-.5-.4a1.02 1.02 0 0 1-1.7-.1 1.02 1.02 0 0 1 .8-1.5l.7-.1v-.4a.79 .79 0 0 0-1.2 .2z" fill-rule="evenodd"/>
<path d="M156.2 145.1l.7-.2 .2 .4a.94 .94 0 0 1 1-.4 .94 .94 0 0 1 .6 .9v2.2h-.7l-.1-2.2a.45 .45 0 0 0-.8 0v2.2h-.8z" fill-rule="evenodd"/>
<path d="M160.6 145.6a1.46 1.46 0 0 0 0 1.8h.4l.2-.2v-1.4l-.3-.2zM161.2 143.6l.8 .1 .1 4.3h-.7v-.2a1.25 1.25 0 0 1-1.5 .1 1.25 1.25 0 0 1-.5-1.4 1.28 1.28 0 0 1 .4-1.3 1.28 1.28 0 0 1 1.4-.1z" fill-rule="evenodd"/>
<path d="M133 150a1.7 1.7 0 0 1 2.2 0l-.2 .3a1.23 1.23 0 0 0-1.5-.2 1.23 1.23 0 0 0-.6 1.4 1.47 1.47 0 0 0 1.3 1.9l.6-.2v-1.2h-.8l-.1-.4h1.4v1.9a1.91 1.91 0 0 1-2.3-.1 1.91 1.91 0 0 1-.6-2.1l.2-.7z" fill-rule="evenodd"/>
<path d="M136.9 151.2a1.63 1.63 0 0 0 .2 2.2 .98 .98 0 0 0 1-1.4 .77 .77 0 0 0-.4-.8 .77 .77 0 0 0-.8 0zM136.6 151a1.32 1.32 0 0 1 1.5-.1 1.32 1.32 0 0 1 .5 1.4 1.3 1.3 0 0 1-1.3 1.5 1.3 1.3 0 0 1-1.2-1.5v-.6z" fill-rule="evenodd"/>
<path d="M139 150.8l.4-.1 .9 2.6 .8-2.5h.5l-1.1 3h-.5z" fill-rule="evenodd"/>
<path d="M142.7 151.3l-.2 .7h1.4a.69 .69 0 0 0-.3-.8 .69 .69 0 0 0-.9 .1zM142.3 151.1a1.2 1.2 0 0 1 1.6-.2 1.2 1.2 0 0 1 .5 1.4h-1.9a.92 .92 0 0 0 .5 1.1 .92 .92 0 0 0 1.1-.3l.2 .3a1.42 1.42 0 0 1-1.8 .2 1.42 1.42 0 0 1-.5-1.7z" fill-rule="evenodd"/>
<path d="M145.1 150.8l.5-.1v.5l.4-.4 .6-.1-.2 .5a.65 .65 0 0 0-.7 .7v1.8h-.5z" fill-rule="evenodd"/>
<path d="M147 150.8l.4-.1 .1 .5a.93 .93 0 0 1 1-.5 .93 .93 0 0 1 .8 .8v2.2h-.5l-.1-2.4a.8 .8 0 0 0-1.2 .2v2.2h-.4z" fill-rule="evenodd"/>
<path d="M150.1 150.8l.4-.1 .1 .5 .4-.3a.77 .77 0 0 1 1.2 .3 .89 .89 0 0 1 .9-.5 .89 .89 0 0 1 .8 .8v2.2h-.5v-2.4a.66 .66 0 0 0-1.2 .3v2.1h-.4l-.1-2.3-.3-.3-.8 .4v2.2h-.4z" fill-rule="evenodd"/>
<path d="M155.3 151.3l-.2 .7h1.4a.69 .69 0 0 0-.3-.8 .69 .69 0 0 0-.9 .1zM155 151.1a1.2 1.2 0 0 1 1.5-.2 1.2 1.2 0 0 1 .5 1.4h-1.9a.92 .92 0 0 0 .5 1.1 .92 .92 0 0 0 1.1-.3l.2 .3a1.42 1.42 0 0 1-1.7 .2 1.42 1.42 0 0 1-.6-1.7z" fill-rule="evenodd"/>
<path d="M157.7 150.8l.5-.1 .1 .5a.93 .93 0 0 1 .9-.5 .93 .93 0 0 1 .8 .8v2.2h-.5l-.1-2.4a.8 .8 0 0 0-1.1 .2v2.2h-.5z" fill-rule="evenodd"/>
<path d="M161 150l.4-.1v.9h.7l-.1 .3h-.6v2.2l.1 .1h.5l.1 .3a.74 .74 0 0 1-1.2-.5v-2.1h-.4v-.3h.4z" fill-rule="evenodd"/>
<path d="M117.5 141.1l1.1 .3-.9 .5h-.3l.5-.5zM118.5 141.7l.3-.1a2.41 2.41 0 0 1 .4 1.9l.1 .5 .7-1-.1 .6 .2 .3a.56 .56 0 0 0-.6 .7l-1-.1-.4 .2 .1-.5-.8-.3 .7-.1 .9 .5 .1-.1-.5-1.3-.3-.1 .5-.1zM117.5 140.7l-.2 .4 .3 .4-.6 .4a1.03 1.03 0 0 0 1.4-.1l.2 .6-.4 .1-.2 .4a.92 .92 0 0 1 .8 1.1l-.2-.1a1.14 1.14 0 0 0-1.4-.1l.3 .4 .4 .2v.5l.2 .1 .1-.2a.93 .93 0 0 1 1.1 .2h.8l-1.1 1.3 .3 .1 1.3-.4-.1-.4 .4-.8a.82 .82 0 0 0-.6 1.1l-.2-.1-.7 .4 1.1-1.4-.5 .1-.6-.1 1.3-.5-.1-.1-.9 .4 .1-.4 .1-.1 .3 .1 .1-.3-.2-.4 .1-.6-.2-.4-.7 1v-.7a1.4 1.4 0 0 0-1.6-1.8z" fill-rule="evenodd"/>
<path d="M125.2 141.5l.5-.3 .6-.1-.5 .3 .8 .5h-.4zM125 141.7h.2v1.9a1.66 1.66 0 0 1 1.6-.6l-.8 .5 .1 .5a1.08 1.08 0 0 0-1.4 .5l-.1-.4-.2-.2h-.5l.2-.4-.2-.7a1.4 1.4 0 0 1 .8 1.1l.2-.1zM123.8 142.4l.1 1-.2 .3v.4h.6l.1 .2a.95 .95 0 0 1-1.1-.1l-.1 .1a1.05 1.05 0 0 0 1.3 .2l-.1 .1a.71 .71 0 0 1-.9 .2l.3 .4 .6 .3-.4 .1-.1 .7-.3-.4-.3-1-.4-.4 .7 1.8 .3 .2 .2-.2a.57 .57 0 0 1 .5-.8l.1-.2h-.3l-.5-.2 1-.5a.92 .92 0 0 1 1.1-.5l.1 .1 .2-.1 .1-.5a.98 .98 0 0 0 .7-.8l-1.4 .1-.3 .2v-1.4l.8 .4 .9-.3h-.3l-.5-.4 .4-.7-.7 .2a1.44 1.44 0 0 0-1.3 2.1v.3l-.2-.3z" fill-rule="evenodd"/>
<path d="M122.3 145.1l.2 .1-.1 .3 .4 .1h-.4v.5l-.1-.5-.3-.1h.3z" fill-rule="evenodd"/>
<path d="M121.3 145.1l.2 .1v.3h.3l-.3 .1-.1 .5v-.5h-.3l.3-.1z" fill-rule="evenodd"/>
<path d="M121 145a.56 .56 0 0 1 .9 .2 .56 .56 0 0 1 .9-.2l.2 1.3-.2 .1a.57 .57 0 0 1-.9-.1 .68 .68 0 0 1-1 0zM120.9 144.2l-.2 2.2-.2 .3h2.8l-.1-.3-.3-2.2-.2 .1v.2l-.8-.1-.8 .1v-.2z" fill-rule="evenodd"/>
<path d="M120.9 148.5a.3 .3 0 0 0 .6 0 .3 .3 0 0 0-.6 0zM120 147.1l.3 .3-.3 .3a.78 .78 0 0 0 .1 1.3l.7-.2-.1-.3a.55 .55 0 0 1-.7-.6h.1l.2 .3 .4 .1 .7-.1-.3-.8 .3-.3-.7 .1zM119.7 146.9l1.2 .2 .8-.3-.4 .7 .5 1.1a.55 .55 0 0 1-.9 .3l-.1 .1a.73 .73 0 0 1-1 .1 .73 .73 0 0 1-.2-.9v-.4l.5-.4z" fill-rule="evenodd"/>
<path d="M122.3 148l.7-.5a.57 .57 0 0 1 1-.1 .57 .57 0 0 1-.5 .9l-.2-.3a.42 .42 0 0 1 .5-.3l.1-.1a.56 .56 0 0 0-.8 .2l-.2-.1-.3 .2 .4 .1a.55 .55 0 0 0 .9 .5v.5h-1.3l.3-.4-.1-.2-.6 .2 .2-.3-.2-.1zM122.1 147.9l-.1 .2a.38 .38 0 0 0 .2 .7l.3-.1-.2 .5h1.9l-.1-.8a.85 .85 0 0 0-.1-1.3 .85 .85 0 0 0-1.3 .4z" fill-rule="evenodd"/>
<path d="M122.7 150.9h.8v.2h-.8zM123.1 149.9l.2 .8h-.4zM123.1 149.6l-.3 .5-.1 .6h-.2v.4l-.6 .4 .1 .1a1.46 1.46 0 0 1 2.1 .1h.1l-.5-.5v-.5h-.2l-.1-.6z" fill-rule="evenodd"/>
<path d="M122.5 151.5h.4l.1 .4 .3-.2-.2-.2a.38 .38 0 0 1 .4 .5l-.1-.2-.3 .2 .3 .2-.3 .3-.1-.4-.4 .3-.1-.1 .4-.3-.1-.1-.2 .1z" fill-rule="evenodd"/>
<path d="M121.2 150.1h.2v.2l-.2 .6h-.2zM120.4 151.4h.8v.4a.5 .5 0 0 1-.5 .2 .5 .5 0 0 1-.4-.4zM120.1 150.1h.2l.3 .8h-.2zM120.3 151.1h.8l.1 .1h-.8zM120.5 149.8h.5l-.1 1.1h-.2zM120 149.9l-.1 .3 .3 1.1a.47 .47 0 0 0-.1 .5 .47 .47 0 0 0 .5 .3h.6a.48 .48 0 0 0 .1-.8l.3-1.1-.1-.3a1.41 1.41 0 0 0-1.5 0z" fill-rule="evenodd"/>
<path d="M120.4 147.7h.4l.1 .3a.36 .36 0 0 1-.5-.3z" fill-rule="evenodd"/>
<path d="M128 146.2l.2-.2-.2 .9-.5 .7h-.3l.5-.6z" fill-rule="evenodd"/>
<path d="M126.3 145.2l.4-.2 .5 .2a.87 .87 0 0 1-.6 1.1 1.2 1.2 0 0 0-.8 1.3l.4 .1a.71 .71 0 0 0 .9-.3l.6-.9 .1-.6 .8-.5v.2a2.81 2.81 0 0 1-2 2.8l.1 .1a2.11 2.11 0 0 0 1.9-1.4v-.3a1.98 1.98 0 0 0 .3-1.7l1.1-1.3-.4 1 .7-.5-.7 .9 .8-.3-.8 .8 .7-.2-.9 .6 .8-.2-.8 .5h.8l-.9 .2 .3 .2-.4 .1 .2 .3h-.3l.1 .2h-.3l.1 .3h-.2a2.13 2.13 0 0 1-1.9 1v.2h.5a.75 .75 0 0 1 .6 .7l.5 1.2-.5 .2a1.43 1.43 0 0 0-1.2-1.3l.2 1.7-.1 1.9 .4 .2a1.05 1.05 0 0 0-1.2 .4v-.2l-.4-.2a.86 .86 0 0 1 1-.1l.1-.8a4.3 4.3 0 0 0-.6-3l-.1-.3h-.2a2.13 2.13 0 0 1-.7-2.1l.3-.4 1.2-.8a.54 .54 0 0 0-.5-.7zM124.5 148.5a.75 .75 0 0 1 .3 1.1l.6 1.6 .4-1.7 .2 .1a1.45 1.45 0 0 1-.3 1.4l-.1 .3h-.3l-.6-1.5-.3 .1a1.17 1.17 0 0 0 .1-1.4zM128.4 143.7l.2 .7 .3-.5v.6l.4-.5a1.88 1.88 0 0 1-1.1 1.4l-.4 .3zM124.9 145.7h1.6l-.1 .3-.4 .3a1.24 1.24 0 0 0-1 1.9l.2 .7a1.82 1.82 0 0 1 .2 2l-.4-1.3a.94 .94 0 0 0-.4-1.2l-.4 .2a.77 .77 0 0 1-.1 1.2l.2 .3h.4l.4 1.1a.38 .38 0 0 0 .2 .4 .38 .38 0 0 0 .4-.1l.5-1.2a2.9 2.9 0 0 1 .4 2.5v.4l-.6-.1-.5 .4v.2h.4l.1 .4 .2 .1a1.04 1.04 0 0 1 1.2-.5v-.4l-.3-.1 .1-1.8-.2-1.3 .1 .1a1.13 1.13 0 0 1 .7 .9 .62 .62 0 0 0 .9-.2 .62 .62 0 0 0-.2-.9l-.7-1.2 1-.6 .1-.3 .3-.1-.1-.2h.4l-.1-.2 .3-.1-.1-.3 .5-.1-.2-.2 .6-.3v-.2h-.2l.4-.6-.3 .1 .3-.5-.4 .1 .4-.5v-.3l-.3 .1 .2-.6-.1-.2-.3 .3-.1-.8-.6 .8-.2-.8-.2 .5-.3-.7-.1 .6-.4-.8-.2 1.4-.6 1.8a1.79 1.79 0 0 1-.9 1.4l-.7-.1a1.73 1.73 0 0 1 1.2-1.3 .74 .74 0 0 0 .1-1.2 .74 .74 0 0 0-1.2 .4z" fill-rule="evenodd"/>
<path d="M127.8 150.2h.3l.2 .3h-.4z" fill-rule="evenodd"/>
<path d="M116.1 154.5h11.6l-.2 .7h-11.2zM118.1 154.3l.5-.2a2.44 2.44 0 0 0 1.3-1.2l.3 .5-.5 .6-.5 .3zM119.2 152.6l.3-.1 .2 .1-.2 .6zM123.9 152.9a2.62 2.62 0 0 0 1.8 1.4h-1.1l-.5-.3-.5-.6zM124.1 152.6l.2-.1 .3 .1-.3 .6zM116 154.2l.1 1.2h11.6l.2-1.1-.2-.1a4.1 4.1 0 0 1-3.2-.8l.3-.4-.1-.6a1.05 1.05 0 0 0-1.3 .9l.2 .5 .6 .5h-4.6l.2-.2a.83 .83 0 0 0 .6-.7 .83 .83 0 0 0-.4-.8l-.3-.2h-.6l-.1 .6 .3 .4a4.3 4.3 0 0 1-3.3 .8z" fill-rule="evenodd"/>
<path d="M117.7 154.7l.1 .3h-.1zM117.8 154.6l-.3 .5 .3-.1 .2 .1z" fill-rule="evenodd"/>
<path d="M118.1 154.6h.2v.5a.24 .24 0 0 0 .3-.2 .24 .24 0 0 0-.1-.3h.1a.29 .29 0 0 1 0 .4 .29 .29 0 0 1-.4 0 .29 .29 0 0 1 0-.4z" fill-rule="evenodd"/>
<path d="M118.9 154.6a.21 .21 0 0 1 .3 .2 .21 .21 0 0 1-.3 .2zM118.8 154.6v.5a.32 .32 0 0 0 .4 0 .32 .32 0 0 0 0-.5 .32 .32 0 0 0-.4 0z" fill-rule="evenodd"/>
<path d="M119.7 154.7l.1 .3h-.2zM119.7 154.6l-.3 .5 .4-.1 .2 .1z" fill-rule="evenodd"/>
<path d="M120 154.6h.2l.1 .2 .2-.2-.2 .2 .2 .3-.2-.2-.1 .2h-.2l.2-.2z" fill-rule="evenodd"/>
<path d="M121.4 154.7l.1 .3h-.2zM121.4 154.6l-.3 .5 .4-.1 .2 .1z" fill-rule="evenodd"/>
<path d="M121.7 154.6h.5h-.2l.1 .5h-.3l.1-.5z" fill-rule="evenodd"/>
<path d="M122.9 154.6h.3h-.1v.2h.1l-.1 .1v.2h-.2z" fill-rule="evenodd"/>
<path d="M123.4 154.6h.2v.5h-.2z" fill-rule="evenodd"/>
<path d="M124 154.6a.21 .21 0 0 1 .3 .2 .21 .21 0 0 1-.3 .2zM123.8 154.6v.5a.32 .32 0 0 0 .5 0 .32 .32 0 0 0-.1-.5 .32 .32 0 0 0-.4 0z" fill-rule="evenodd"/>
<path d="M124.5 154.6h.3h-.1v.2h.1l-.1 .1v.2h.1h-.3z" fill-rule="evenodd"/>
<path d="M125 154.6h.2v.4l.2 .1h-.4z" fill-rule="evenodd"/>
<path d="M125.5 154.6h.2v.5h-.2z" fill-rule="evenodd"/>
<path d="M126 154.6h.2l-.2 .1 .2 .3-.1 .1h-.2v-.1h.2z" fill-rule="evenodd"/>
<path d="M120.9 143.6a1.49 1.49 0 0 1 2 .2l-1-.2-1 .2zM122.4 143.8l.4 .1 .1 .3-.4-.2zM121.3 143.8h.5l.1 .2h-.4zM120.8 144l.2 .2h-.3zM121.7 143.1l.2-.2 .3 .2zM121.6 141.9h.2v.3h-.2zM121.7 141.3l.2 .2 .2-.2-.1 .4h-.2zM121.8 142.5h.2l.1 .4-.2-.2-.2 .2zM122 141.9h.2v.3h-.2zM121.1 141.9l.3 .1 .1 .2-.4 .1 .2-.2zM122.4 142l.3-.1-.2 .2 .2 .2-.4-.1zM119.5 141.1l.9-.5-.1 1-.1-.2-.4 .2-.2 1.1 .4-1 .3 .9a1.82 1.82 0 0 1 .2 1.7l.2 .1a2.7 2.7 0 0 1 2.4 0l.2-.2-.2-.7 .7-1.7 .4 .6-.2-1-.2-.1-.2 .3v-.9l.6 .4-.6-.7-.3 .1-.1 .3-.5-.8-.5-.3 .2 .4 .5 .6-.4 .7 .4-.3a1.88 1.88 0 0 1 0 2.2l-.5-.2-.2-.6 .2-.1 .7 .2-.4-.5 .4-.5-.7 .2-.2-.2 .2-.7-.5 .4-.5-.4 .2 .7-.2 .2-.7-.2 .4 .5-.4 .5 .8-.2 .1 .1-.1 .6-.6 .2a1.99 1.99 0 0 1 .1-2.2l.2 .5-.1-.6-.3-.1 .9-1.2-.5 .3-.5 .7-.2-.3a.79 .79 0 0 0-.8 .5z" fill-rule="evenodd"/>
<path d="M116 146.2l.3 .2a.6 .6 0 0 1 .8 .4l.2 .2a.79 .79 0 0 1 .7 .9l.3 .1 .6 .6a.98 .98 0 0 1 .5 1l-.1 .7v-.5h-.2a.94 .94 0 0 0-.7-1.3l-.3-.2h-.6l-.1-.1-.2 .1 .2 .3h.5l-1.1 1.4-.2 .9-.4 .6a1.31 1.31 0 0 0-.5 1.8l.2 .4a1.24 1.24 0 0 1-.5-1.4l-.1-.3a1.54 1.54 0 0 0 .4-1.7l-.3 .2 .2-.5a3.2 3.2 0 0 0 .7-3zM117.1 150h.5a2.03 2.03 0 0 1-.1 1.6l.7 .5 .4 .4-.6-.1-.8-.6-.1-.9a.51 .51 0 0 1 0-.9zM115.4 145.5a1.5 1.5 0 0 1 2.1 .5l-1.1 .2-.2-.1-.2-.5-.4 .1zM114.3 143.2v.8l-.3-.4h-.1a3.1 3.1 0 0 0 1.9 1.6h-1l.5 .7 .5 .1v1a1.81 1.81 0 0 1-.2 2.5l-.4 .9-.4 .4 .3 .1 .4-.1 .1 .4-.2 .5-.3 .2 .1 1.7 .2-.1 .2 .6h.2l.4-.1-.1-.4a1.34 1.34 0 0 1 .2-2l.5-.7 .2 1 .5 .3 .5 .5 .2-.1 .2 .3h.5a1.82 1.82 0 0 0-1.2-1.4l.1-.3a1.06 1.06 0 0 0-.2-1.5h-.3l.5-.5a.65 .65 0 0 1 .8-.4 .65 .65 0 0 1 .4 .9l-.1 .4 .1-.1v.2l-.1 .3 .2 .5a2.35 2.35 0 0 0 .2-2.5 .72 .72 0 0 1-.7-.6 .72 .72 0 0 1 .6-.8v-.2a.93 .93 0 0 0-.8 .8 .48 .48 0 0 1-.1-.5 .48 .48 0 0 1 .4-.3l.6-.2a.51 .51 0 0 0-.8 .1l-.5 .3-1.1-.8 .7-.1 .1-.4-1.1-.7 .4-.5 .1-.3-.5 .4v-.2a.68 .68 0 0 0 .3-1.1l-.1 .5-.2 .3 .1-1.1-.3-.2 .1 .5-.1 .3-.4-1.2v.6l-.7-.4 .6 .7-.6-.2 .2 .3a.99 .99 0 0 1 .8 1.4l-.2-.8v.8l-.5-.2-.1-.7-.2 .6-.2-.1v-.5l-.2 .4-.2-.3 .1-.6-.2 .5z" fill-rule="evenodd"/>
<path d="M116.3 145.6l.3-.2 .3 .3z" fill-rule="evenodd"/>
<path d="M119.1 146.6h5.6v2.1l-.2-.2v-1.7h-5.2v2.5h5.2v-.7l.1 .2-.1 1v-.3h-2.5v3.9a4 4 0 0 0 2.6-3.5l.1-.1a4 4 0 0 1-2.8 3.9 4.1 4.1 0 0 1-2.8-4.7l.1 1.3 .1-.2a3.7 3.7 0 0 0 2.5 3.3v-3.9h-2.5l-.2-.8z" fill-rule="evenodd"/>
<circle cx="126.7" cy="145.2" r=".16"/>
</g>
<path d="M179 281l-6 6.2M185 281l-5.8 6.2M191 281l-6 6" fill="none" stroke="#373435" stroke-width=".21"/>
<g font-size="17.6" fill="#ed3237">
<text x="84.8" y="216" transform="rotate(-28 84.8 216)">T1-Q19</text>
<text x="35.7" y="219.6" transform="rotate(-28 35.7 219.6)">SUPERSEDED BY</text>
<text x="95.7" y="232.5" transform="rotate(-28 95.7 232.5)">(08/21)</text>
</g>
<g font-size="7.1" fill="#373435">
<text x="116.9" y="248.2">TEMPORARY SIGN</text>
<text x="175.3" y="274.6">TC9862</text>
</g>
<g font-size="5" fill="#373435">
<text x="117" y="253.7">“ROADWORKS NEXT ... km</text>
<text x="117.9" y="260.4">... TO ... EXPECT DELAYS”</text>
</g>
<g font-size="4.2" fill="#373435">
<text x="100.6" y="267.2">APPROVED AS OFFICIAL TRAFFIC SIGN</text>
<text x="174.7" y="285.6">A</text>
<text x="180.9" y="285.6">B</text>
<text x="186.4" y="285.6">C</text>
<text x="192.6" y="285.6">D</text>
</g>
<g font-size="3.9" fill="#373435">
<text x="17.9" y="209.7">Colour Legend</text>
<text x="144.6" y="207.6">Note:</text>
<text x="144.4" y="214">Overlay plates</text>
<text x="25" y="217.8">Black (legend and border)</text>
<text x="144.4" y="218.4">Numerals 1 -10 inclusive</text>
<text x="25" y="223.3">Retroreflective yellow (background)</text>
<text x="144.4" y="222.7">(1 full set per sign)</text>
<text x="144.4" y="227">Months Jan - Dec inclusive</text>
<text x="144.4" y="231.4">(1 full set per sign)</text>
</g>
<g font-size="3.7" fill="#373435">
<text x="100.3" y="20.2">1800</text>
<text x="183" y="22.9">R225</text>
<text x="185.3" y="32.4">48</text>
<text x="183.1" y="39">128</text>
<text x="183.1" y="49.8">160EM</text>
<text x="185.3" y="58.8">80</text>
<text x="183.1" y="65.6">160EM/</text>
<text x="183.1" y="69.8">120LC</text>
<text x="183.1" y="78.6">128</text>
<text x="183.1" y="89.4">160EM</text>
<text x="18.9" y="98.1">1800</text>
<text x="183.1" y="100.2">128</text>
<text x="183.1" y="111">160EM</text>
<text x="185.3" y="120">80</text>
<text x="181" y="129">160EM</text>
<text x="185.3" y="138">80</text>
<text x="183.1" y="148.9">210</text>
<text x="185.4" y="160.2">94</text>
<text x="185.4" y="164.7">24</text>
<text x="164" y="170.2">134</text>
</g>
<g font-size="3.5" fill="#373435">
<text x="18.2" y="269">Infrastructure Management &amp; Delivery Division</text>
<text x="16.7" y="280.6">Designed</text>
<text x="42.7" y="280.6">Checked</text>
<text x="69.7" y="280.6">Scale</text>
<text x="98.5" y="281.4">PRINCIPAL ENGINEER</text>
<text x="154.7" y="276.2">6/12/12</text>
<text x="157.4" y="281.2">Date</text>
<text x="17" y="284.8">RH 6/96</text>
<text x="42.7" y="284.8">JD 9/98</text>
<text x="69.7" y="285.2">Not to Scale</text>
<text x="98.5" y="284.8">(Traffic Engineering)</text>
</g>
</svg>
